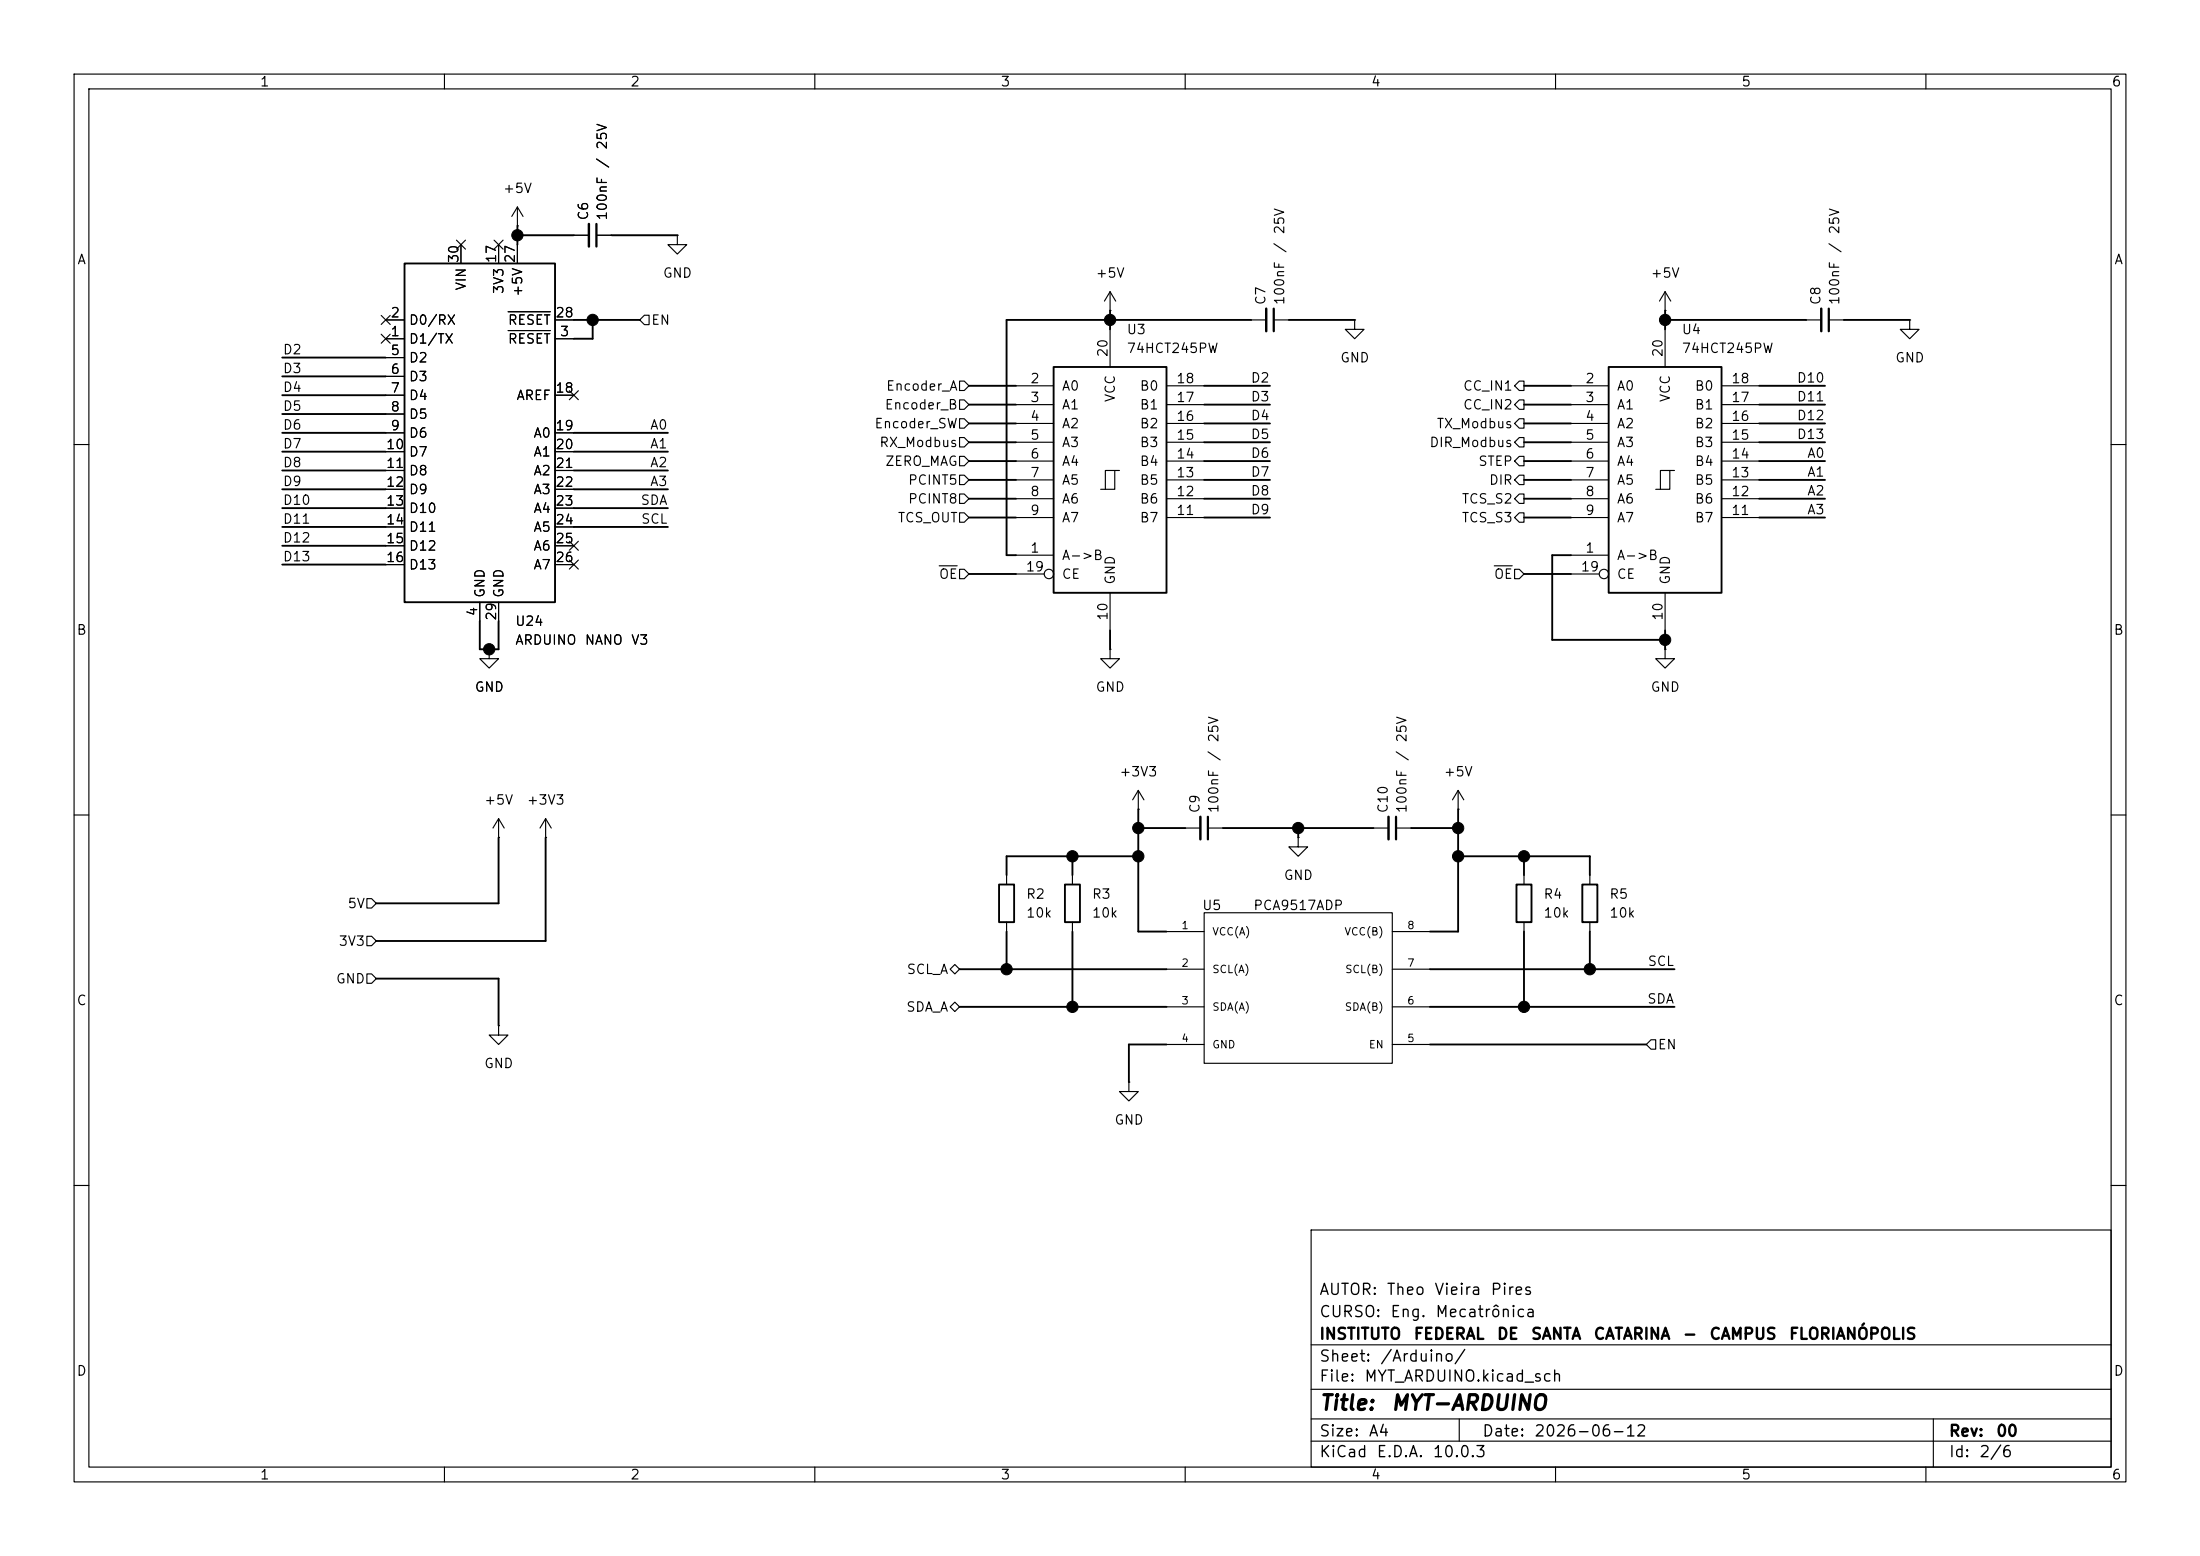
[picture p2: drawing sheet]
<svg xmlns="http://www.w3.org/2000/svg" width="297mm" height="210mm" viewBox="0 0 297 210" stroke-linecap="round" stroke-linejoin="round" font-family="sans-serif">
<g fill="none" stroke="#000" stroke-width=".15">
<path d="M10 10h277v190h-277zM12 12h273v186h-273zM60 10v2M110 10v2M160 10v2M210 10v2M260 10v2M61.6 32.4l1.2 1.2M62.2 33v2.6M62.8 32.4l-1.2 1.2M66.7 32.4l1.2 1.2M67.3 33v2.6"/>
<path d="M67.9 32.4l-1.2 1.2M69.8 30.5h.1M69.8 27.9l-.7 1.3M69.8 27.9l.8 1.3M69.8 27.9v2.6M69.8 33v2.6M77.5 31.8h2M80.5 31.8h2M91.4 31.8v1.2h1.3l-1.3 1.3-1.2-1.3h1.2M91.4 31.8h.1M149.9 39.4l-.8 1.2M149.9 39.4l.7 1.2"/>
<path d="M149.9 39.4v2.5M224.8 39.4l-.8 1.2M224.8 39.4l.8 1.2M224.8 39.4v2.5M51.5 42.6l1.2 1.2M51.5 45.1l1.2 1.2M52.1 43.2h2.5M52.1 45.7h2.5M52.1 48.3h2.5M52.1 50.8h2.5M52.1 53.3h2.5M52.1 55.9h2.5"/>
<path d="M52.1 58.4h2.5M52.7 42.6l-1.2 1.2M52.7 45.1l-1.2 1.2M68.6 44.6h5.7M68.6 42.1h5.7M74.9 43.2h2.6M74.9 45.7h2.6M74.9 53.3h2.6M74.9 58.4h2.6M76.9 52.7l1.2 1.2M78.1 52.7l-1.2 1.2M87 42.5h.6v1.3h-.6l-.6-.6z"/>
<path d="M129.5 51.4h.7l.6 .7-.6 .6h-.7zM129.5 59.1h.7l.6 .6-.6 .6h-.7zM129.5 56.5h.7l.6 .7-.6 .6h-.7zM129.5 54h.7l.6 .6-.6 .6h-.7zM137.2 52.1h5M137.2 54.6h5M137.2 57.2h5M137.2 59.7h5M149.9 41.9h.1M149.9 44.5v5M157.5 52.1h5.1M157.5 54.6h5.1"/>
<path d="M157.5 57.2h5.1M157.5 59.7h5.1M168.9 43.2h2M172 43.2h2M182.9 43.2v1.3h1.2l-1.2 1.2-1.3-1.2h1.3M182.9 43.2h.1M205.1 51.4h.6v1.3h-.6l-.6-.6zM205.1 54h.6v1.2h-.6l-.6-.6zM205.1 59.1h.6v1.2h-.6l-.6-.6zM205.1 56.5h.6v1.3h-.6l-.6-.6zM212.1 52.1h5.1M212.1 54.6h5.1"/>
<path d="M212.1 57.2h5.1M212.1 59.7h5.1M224.8 41.9h.1M224.8 44.5v5M232.4 52.1h5.1M232.4 54.6h5.1M232.4 57.2h5.1M232.4 59.7h5.1M243.8 43.2h2.1M246.9 43.2h2M257.8 43.2v1.3h1.3l-1.3 1.2-1.3-1.2h1.3M257.8 43.2h.1"/>
<path d="M10 60h2M52.1 61h2.5M52.1 63.5h2.5M52.1 66h2.5M52.1 68.6h2.5M52.1 71.1h2.5M52.1 73.7h2.5M52.1 76.2h2.5M74.9 61h2.6M74.9 63.5h2.6M74.9 66h2.6M74.9 68.6h2.6"/>
<path d="M74.9 71.1h2.6M74.9 73.7h2.6M74.9 76.2h2.6M76.9 75.6l1.2 1.2M76.9 73.1l1.2 1.2M78.1 75.6l-1.2 1.2M78.1 73.1l-1.2 1.2M126.8 76.4h2.4M129.5 61.6h.7l.6 .6-.6 .7h-.7zM129.5 64.1h.7l.6 .7-.6 .6h-.7zM129.5 66.7h.7l.6 .6-.6 .6h-.7zM129.5 76.8h.7l.6 .7-.6 .6h-.7z"/>
<path d="M129.5 69.2h.7l.6 .7-.6 .6h-.7zM137.2 74.9h5M137.2 62.2h5M137.2 64.8h5M137.2 67.3h5M137.2 69.9h5M137.2 77.5h3.8M150.5 63.5h-1.3v2.5M151.1 63.5h-.6v2.5h-1.9M157.5 62.2h5.1M157.5 64.8h5.1M157.5 67.3h5.1"/>
<path d="M157.5 69.9h5.1M201.7 76.4h2.5M204.5 76.8h.6l.6 .7-.6 .6h-.6zM205.1 69.2h.6v1.3h-.6l-.6-.6zM205.1 61.6h.6v1.3h-.6l-.6-.7zM205.1 66.7h.6v1.2h-.6l-.6-.6zM205.1 64.1h.6v1.3h-.6l-.6-.6zM212.1 74.9h5.1M212.1 62.2h5.1M212.1 64.8h5.1M212.1 67.3h5.1M212.1 69.9h5.1"/>
<path d="M212.1 77.5h3.8M225.4 63.5h-1.2v2.5M226.1 63.5h-.7v2.5h-1.9M232.4 62.2h5.1M232.4 64.8h5.1M232.4 67.3h5.1M232.4 69.9h5.1M285 60h2M64.8 81.3v2.5M66 87.6v1.3h1.3l-1.3 1.3-1.2-1.3h1.2M66 87.6h.1M67.3 81.3v2.5"/>
<path d="M149.9 87.6v1.3h1.2l-1.2 1.3-1.3-1.3h1.3M149.9 87.6h.1M149.9 80v5.1M224.8 87.6v1.3h1.3l-1.3 1.3-1.3-1.3h1.3M224.8 87.6h.1M224.8 80v5.1M10 110h2M67.3 113h.1M67.3 110.5l-.8 1.3M67.3 110.5l.8 1.3M67.3 110.5v2.5M73.7 113h.1"/>
<path d="M73.7 110.5l-.8 1.3M73.7 110.5l.7 1.3M73.7 110.5v2.5M135.9 118.1v1.3M144.8 118.1v1.3M153.7 109.2h.1M153.7 106.7l-.8 1.3M153.7 106.7l.7 1.3M153.7 106.7v2.5M160 111.8h2.1M163.1 111.8h2M175.3 113v1.3h1.2l-1.2 1.3-1.3-1.3h1.3"/>
<path d="M175.3 113h.1M185.4 111.8h2.1M188.5 111.8h2M196.8 109.2h.1M196.8 106.7l-.7 1.3M196.8 106.7l.8 1.3M196.8 106.7v2.5M205.7 118.1v1.3M214.6 118.1v1.3M285 110h2M49.5 126.4h.7l.6 .6-.6 .6h-.7zM49.5 131.4h.7l.6 .7-.6 .6h-.7z"/>
<path d="M49.5 121.3h.7l.6 .6-.6 .7h-.7zM67.3 138.4v1.3h1.3l-1.3 1.3-1.3-1.3h1.3M67.3 138.4h.1M128.3 135.9l.6-.6 .6 .6-.6 .6zM128.9 130.2l.6 .6-.6 .6-.6-.6zM135.9 124.5v1.2M144.8 124.5v1.2M157.5 125.7h5.1M157.5 130.8h5.1M157.5 135.9h5.1M162.6 123.2h25.4v20.3h-25.4zM188 125.7h5"/>
<path d="M188 130.8h5M188 135.9h5M205.7 124.5v1.2M214.6 124.5v1.2M152.4 146.1v1.2h1.3l-1.3 1.3-1.3-1.3h1.3M152.4 146.1h.1M157.5 141h5.1M188 141h5M222.9 140.3h.6v1.3h-.6l-.7-.6zM10 160h2M177 166h108v32h-108zM285 160h2"/>
<path d="M60 198v2M110 198v2M160 198v2M177 194.5h108M177 191.5h108M177 187.5h108M177 181.5h108M197 191.5v3M210 198v2M260 198v2M261 191.5v6.5"/>
<circle cx="141.6" cy="77.5" r=".63"/>
<circle cx="216.5" cy="77.5" r=".63"/>
</g>
<path d="M80.5 30.2v3.1M172 41.7v3M246.9 41.7v3M163.1 110.2v3.1M188.5 110.2v3.1" fill="none" stroke="#000" stroke-width=".3"/>
<path d="M79.5 30.2v3.1M170.9 41.7v3M245.9 41.7v3M162.1 110.2v3.1M187.5 110.2v3.1" fill="none" stroke="#000" stroke-width=".33"/>
<g fill="none" stroke="#000" stroke-width=".25">
<path d="M54.6 35.6h20.3v45.7h-20.3zM69.8 31.8h7.7M69.8 30.5v2.5M82.5 31.8h8.9M38.1 58.4h14M38.1 48.3h14M38.1 53.3h14M38.1 50.8h14M38.1 55.9h14M77.5 58.4h12.7M77.5 43.2h8.9M80 43.2v2.5h-2.5"/>
<path d="M130.8 57.2h6.4M130.8 52.1h6.4M130.8 54.6h6.4M130.8 59.7h6.4M142.2 49.5h15.3v30.5h-15.3zM149.9 41.9v2.6M162.6 57.2h8.8M162.6 52.1h8.8M162.6 54.6h8.8M162.6 59.7h8.8M168.9 43.2h-33v31.7h1.3M174 43.2h8.9"/>
<path d="M205.7 57.2h6.4M205.7 52.1h6.4M205.7 54.6h6.4M205.7 59.7h6.4M217.2 49.5h15.2v30.5h-15.2zM224.8 43.2h19M224.8 41.9v2.6M237.5 57.2h8.9M237.5 52.1h8.9M237.5 54.6h8.9M237.5 59.7h8.9M248.9 43.2h8.9"/>
<path d="M38.1 61h14M38.1 68.6h14M38.1 71.1h14M38.1 66h14M38.1 63.5h14M38.1 76.2h14M38.1 73.7h14M77.5 61h12.7M77.5 68.6h12.7M77.5 71.1h12.7M77.5 66h12.7M77.5 63.5h12.7"/>
<path d="M130.8 64.8h6.4M130.8 67.3h6.4M130.8 69.9h6.4M130.8 62.2h6.4M130.8 77.5h6.4M162.6 64.8h8.8M162.6 67.3h8.8M162.6 69.9h8.8M162.6 62.2h8.8M205.7 64.8h6.4M205.7 67.3h6.4M205.7 69.9h6.4"/>
<path d="M205.7 62.2h6.4M205.7 77.5h6.4M212.1 74.9h-2.6v11.5h15.3M237.5 64.8h8.9M237.5 67.3h8.9M237.5 69.9h8.9M237.5 62.2h8.9M64.8 83.8v3.8h2.5v-3.8M149.9 85.1v2.5M224.8 85.1v2.5M67.3 113v8.9h-16.5M73.7 113v14h-22.9"/>
<path d="M134.9 119.4h2v5.1h-2zM143.8 119.4h2v5.1h-2zM144.8 115.6v2.5M153.7 115.6h-17.8v2.5M153.7 111.8h6.3M153.7 109.2v16.5h3.8M165.1 111.8h20.3M175.3 111.8v1.2M190.5 111.8h6.3M196.8 115.6h17.8v2.5M196.8 109.2v16.5h-3.8M204.7 119.4h2.1v5.1h-2.1z"/>
<path d="M205.7 115.6v2.5M213.6 119.4h2v5.1h-2zM50.8 132.1h16.5v6.3M129.5 130.8h28M129.5 135.9h28M135.9 125.7v5.1M144.8 125.7v10.2M193 130.8h33.1M193 135.9h33.1M205.7 125.7v10.2M214.6 125.7v5.1M157.5 141h-5.1v5.1"/>
<path d="M193 141h29.2"/>
</g>
<g fill="#000" stroke="#000" stroke-width=".14">
<circle cx="69.8" cy="31.7" r=".76"/>
<circle cx="80" cy="43.2" r=".76"/>
<circle cx="149.9" cy="43.2" r=".76"/>
<circle cx="224.8" cy="43.2" r=".76"/>
<circle cx="66" cy="87.6" r=".76"/>
<circle cx="224.8" cy="86.4" r=".76"/>
<circle cx="144.8" cy="115.6" r=".76"/>
<circle cx="153.7" cy="115.6" r=".76"/>
<circle cx="153.7" cy="111.8" r=".76"/>
<circle cx="175.3" cy="111.8" r=".76"/>
<circle cx="196.8" cy="115.6" r=".76"/>
<circle cx="196.8" cy="111.8" r=".76"/>
<circle cx="205.7" cy="115.6" r=".76"/>
<circle cx="135.9" cy="130.8" r=".76"/>
<circle cx="144.8" cy="135.9" r=".76"/>
<circle cx="205.7" cy="135.9" r=".76"/>
<circle cx="214.6" cy="130.8" r=".76"/>
</g>
<g font-size="2">
<text x="178" y="190.8">Title:</text>
<text x="187.7" y="190.8">MYT-ARDUINO</text>
</g>
<g font-size="1.5">
<text x="178" y="178.2">CURSO:</text>
<text x="178" y="175.2">AUTOR:</text>
<text x="187.1" y="175.2">Theo</text>
<text x="187.6" y="178.2">Eng.</text>
<text x="193.5" y="175.2">Vieira</text>
<text x="193.7" y="178.2">Mecatrônica</text>
<text x="201.1" y="175.2">Pires</text>
<text x="178" y="184.2">Sheet:</text>
<text x="178" y="181.2">INSTITUTO</text>
<text x="186.2" y="184.2">/Arduino/</text>
<text x="190.7" y="181.2">FEDERAL</text>
<text x="202" y="181.2">DE</text>
<text x="206.6" y="181.2">SANTA</text>
<text x="215" y="181.2">CATARINA</text>
<text x="227.1" y="181.2">-</text>
<text x="230.7" y="181.2">CAMPUS</text>
<text x="241.4" y="181.2">FLORIANÓPOLIS</text>
<text x="178" y="186.9">File:</text>
<text x="184.1" y="186.9">MYT_ARDUINO.kicad_sch</text>
<text x="178" y="197.1">KiCad</text>
<text x="178" y="194.3">Size:</text>
<text x="184.7" y="194.3">A4</text>
<text x="185.7" y="197.1">E.D.A.</text>
<text x="193.3" y="197.1">10.0.3</text>
<text x="200" y="194.3">Date:</text>
<text x="207" y="194.3">2026-06-12</text>
<text x="263" y="194.3">Rev:</text>
<text x="263" y="197.1">Id:</text>
<text x="267.1" y="197.1">2/6</text>
<text x="269.4" y="194.3">00</text>
</g>
<g font-size="1.3">
<text x="35" y="12">1</text>
<text x="85" y="12">2</text>
<text x="135" y="12">3</text>
<text x="185" y="12">4</text>
<text x="235" y="12">5</text>
<text x="285" y="12">6</text>
<text x="82.3" y="22.8" transform="rotate(-90 82.3 22.8)">/</text>
<text x="82.3" y="20.3" transform="rotate(-90 82.3 20.3)">25V</text>
<text x="67.8" y="26.4">+5V</text>
<text x="79.7" y="29.8" transform="rotate(-90 79.7 29.8)">C6</text>
<text x="82.3" y="29.8" transform="rotate(-90 82.3 29.8)">100nF</text>
<text x="10.3" y="36">A</text>
<text x="62.2" y="35.6" transform="rotate(-90 62.2 35.6)">30</text>
<text x="67.3" y="35.6" transform="rotate(-90 67.3 35.6)">17</text>
<text x="69.8" y="35.6" transform="rotate(-90 69.8 35.6)">27</text>
<text x="173.7" y="34.2" transform="rotate(-90 173.7 34.2)">/</text>
<text x="173.7" y="31.7" transform="rotate(-90 173.7 31.7)">25V</text>
<text x="248.6" y="34.2" transform="rotate(-90 248.6 34.2)">/</text>
<text x="248.6" y="31.7" transform="rotate(-90 248.6 31.7)">25V</text>
<text x="285.3" y="36">A</text>
<text x="63.2" y="39.3" transform="rotate(-90 63.2 39.3)">VIN</text>
<text x="68.3" y="39.8" transform="rotate(-90 68.3 39.8)">3V3</text>
<text x="70.8" y="40.1" transform="rotate(-90 70.8 40.1)">+5V</text>
<text x="89.4" y="37.8">GND</text>
<text x="147.8" y="37.8">+5V</text>
<text x="171.2" y="41.3" transform="rotate(-90 171.2 41.3)">C7</text>
<text x="173.7" y="41.3" transform="rotate(-90 173.7 41.3)">100nF</text>
<text x="222.8" y="37.8">+5V</text>
<text x="246.1" y="41.3" transform="rotate(-90 246.1 41.3)">C8</text>
<text x="248.6" y="41.3" transform="rotate(-90 248.6 41.3)">100nF</text>
<text x="52.6" y="45.7">1</text>
<text x="52.6" y="43.2">2</text>
<text x="55.1" y="46.7">D1/TX</text>
<text x="55.1" y="44.2">D0/RX</text>
<text x="68.5" y="46.7">RESET</text>
<text x="68.5" y="44.2">RESET</text>
<text x="74.9" y="43.2">28</text>
<text x="75.5" y="45.7">3</text>
<text x="87.8" y="44.2">EN</text>
<text x="152" y="45.4">U3</text>
<text x="152" y="48">74HCT245PW</text>
<text x="226.9" y="45.4">U4</text>
<text x="226.9" y="48">74HCT245PW</text>
<text x="38.1" y="50.7">D3</text>
<text x="38.1" y="48.1">D2</text>
<text x="38.1" y="53.2">D4</text>
<text x="52.6" y="48.2">5</text>
<text x="52.6" y="50.8">6</text>
<text x="52.6" y="53.3">7</text>
<text x="55.1" y="49.2">D2</text>
<text x="55.1" y="51.8">D3</text>
<text x="74.9" y="53.3">18</text>
<text x="119.5" y="53">Encoder_A</text>
<text x="139" y="52">2</text>
<text x="143.3" y="53">A0</text>
<text x="149.8" y="48.3" transform="rotate(-90 149.8 48.3)">20</text>
<text x="153.8" y="53">B0</text>
<text x="158.7" y="52">18</text>
<text x="168.8" y="51.9">D2</text>
<text x="180.8" y="49.2">GND</text>
<text x="197.4" y="53">CC_IN1</text>
<text x="213.9" y="52">2</text>
<text x="218.2" y="53">A0</text>
<text x="224.8" y="48.3" transform="rotate(-90 224.8 48.3)">20</text>
<text x="228.7" y="53">B0</text>
<text x="233.6" y="52">18</text>
<text x="242.5" y="51.9">D10</text>
<text x="255.8" y="49.2">GND</text>
<text x="38.1" y="58.3">D6</text>
<text x="38.1" y="55.8">D5</text>
<text x="52.6" y="55.9">8</text>
<text x="52.6" y="58.4">9</text>
<text x="55.1" y="54.3">D4</text>
<text x="55.1" y="56.9">D5</text>
<text x="55.1" y="59.4">D6</text>
<text x="69.6" y="54.3">AREF</text>
<text x="71.9" y="59.4">A0</text>
<text x="74.9" y="58.4">19</text>
<text x="87.7" y="58.3">A0</text>
<text x="118" y="58.1">Encoder_SW</text>
<text x="119.3" y="55.6">Encoder_B</text>
<text x="139" y="54.6">3</text>
<text x="139" y="57.1">4</text>
<text x="139" y="59.7">5</text>
<text x="143.3" y="55.6">A1</text>
<text x="143.3" y="58.1">A2</text>
<text x="150.8" y="54.4" transform="rotate(-90 150.8 54.4)">VCC</text>
<text x="153.8" y="58.1">B2</text>
<text x="153.8" y="55.6">B1</text>
<text x="158.7" y="59.7">15</text>
<text x="158.7" y="57.1">16</text>
<text x="158.7" y="54.6">17</text>
<text x="168.8" y="59.6">D5</text>
<text x="168.8" y="57">D4</text>
<text x="168.8" y="54.5">D3</text>
<text x="193.9" y="58.1">TX_Modbus</text>
<text x="197.4" y="55.6">CC_IN2</text>
<text x="213.9" y="54.6">3</text>
<text x="213.9" y="57.1">4</text>
<text x="213.9" y="59.7">5</text>
<text x="218.2" y="55.6">A1</text>
<text x="218.2" y="58.1">A2</text>
<text x="225.8" y="54.4" transform="rotate(-90 225.8 54.4)">VCC</text>
<text x="228.7" y="58.1">B2</text>
<text x="228.7" y="55.6">B1</text>
<text x="233.6" y="59.7">15</text>
<text x="233.6" y="57.1">16</text>
<text x="233.6" y="54.6">17</text>
<text x="242.5" y="54.5">D11</text>
<text x="242.5" y="57">D12</text>
<text x="242.5" y="59.6">D13</text>
<text x="38.1" y="63.4">D8</text>
<text x="38.1" y="65.9">D9</text>
<text x="38.1" y="60.8">D7</text>
<text x="52" y="60.9">10</text>
<text x="52" y="63.5">11</text>
<text x="55.1" y="61.9">D7</text>
<text x="55.1" y="64.5">D8</text>
<text x="71.9" y="61.9">A1</text>
<text x="71.9" y="64.5">A2</text>
<text x="74.9" y="60.9">20</text>
<text x="74.9" y="63.5">21</text>
<text x="87.7" y="60.8">A1</text>
<text x="87.7" y="65.9">A3</text>
<text x="87.7" y="63.4">A2</text>
<text x="118.6" y="60.7">RX_Modbus</text>
<text x="119.4" y="63.2">ZERO_MAG</text>
<text x="122.5" y="65.7">PCINT5</text>
<text x="139" y="62.2">6</text>
<text x="139" y="64.7">7</text>
<text x="143.3" y="60.7">A3</text>
<text x="143.3" y="63.2">A4</text>
<text x="143.3" y="65.7">A5</text>
<text x="153.8" y="65.7">B5</text>
<text x="153.8" y="63.2">B4</text>
<text x="153.8" y="60.7">B3</text>
<text x="158.7" y="64.7">13</text>
<text x="158.7" y="62.2">14</text>
<text x="168.8" y="62.1">D6</text>
<text x="168.8" y="64.6">D7</text>
<text x="192.9" y="60.7">DIR_Modbus</text>
<text x="199.5" y="63.2">STEP</text>
<text x="200.9" y="65.7">DIR</text>
<text x="213.9" y="62.2">6</text>
<text x="213.9" y="64.7">7</text>
<text x="218.2" y="60.7">A3</text>
<text x="218.2" y="63.2">A4</text>
<text x="218.2" y="65.7">A5</text>
<text x="228.7" y="65.7">B5</text>
<text x="228.7" y="63.2">B4</text>
<text x="228.7" y="60.7">B3</text>
<text x="233.6" y="64.7">13</text>
<text x="233.6" y="62.2">14</text>
<text x="243.9" y="64.6">A1</text>
<text x="243.9" y="62.1">A0</text>
<text x="38.1" y="68.5">D10</text>
<text x="38.1" y="71">D11</text>
<text x="52" y="66">12</text>
<text x="52" y="68.6">13</text>
<text x="52" y="71.1">14</text>
<text x="55.1" y="67">D9</text>
<text x="55.1" y="69.6">D10</text>
<text x="71.9" y="67">A3</text>
<text x="71.9" y="69.6">A4</text>
<text x="74.9" y="66">22</text>
<text x="74.9" y="68.6">23</text>
<text x="74.9" y="71.1">24</text>
<text x="86.4" y="68.5">SDA</text>
<text x="86.5" y="71">SCL</text>
<text x="121.1" y="70.8">TCS_OUT</text>
<text x="122.5" y="68.3">PCINT8</text>
<text x="139" y="67.3">8</text>
<text x="139" y="69.8">9</text>
<text x="143.3" y="68.3">A6</text>
<text x="143.3" y="70.8">A7</text>
<text x="153.8" y="70.8">B7</text>
<text x="153.8" y="68.3">B6</text>
<text x="158.7" y="69.8">11</text>
<text x="158.7" y="67.3">12</text>
<text x="168.8" y="69.7">D9</text>
<text x="168.8" y="67.2">D8</text>
<text x="197.2" y="70.8">TCS_S3</text>
<text x="197.2" y="68.3">TCS_S2</text>
<text x="213.9" y="67.3">8</text>
<text x="213.9" y="69.8">9</text>
<text x="218.2" y="68.3">A6</text>
<text x="218.2" y="70.8">A7</text>
<text x="228.7" y="70.8">B7</text>
<text x="228.7" y="68.3">B6</text>
<text x="233.6" y="69.8">11</text>
<text x="233.6" y="67.3">12</text>
<text x="243.9" y="69.7">A3</text>
<text x="243.9" y="67.2">A2</text>
<text x="38.1" y="73.5">D12</text>
<text x="38.1" y="76.1">D13</text>
<text x="52" y="73.6">15</text>
<text x="52" y="76.2">16</text>
<text x="55.1" y="72.1">D11</text>
<text x="55.1" y="74.6">D12</text>
<text x="55.1" y="77.2">D13</text>
<text x="71.9" y="72.1">A5</text>
<text x="71.9" y="74.6">A6</text>
<text x="71.9" y="77.2">A7</text>
<text x="74.9" y="73.6">25</text>
<text x="74.9" y="76.2">26</text>
<text x="138.4" y="77.4">19</text>
<text x="139" y="74.9">1</text>
<text x="143.3" y="75.9">A-&gt;B</text>
<text x="213.3" y="77.4">19</text>
<text x="213.9" y="74.9">1</text>
<text x="218.2" y="75.9">A-&gt;B</text>
<text x="64.7" y="83.3" transform="rotate(-90 64.7 83.3)">4</text>
<text x="65.7" y="80.8" transform="rotate(-90 65.7 80.8)">GND</text>
<text x="67.3" y="83.9" transform="rotate(-90 67.3 83.9)">29</text>
<text x="68.3" y="80.8" transform="rotate(-90 68.3 80.8)">GND</text>
<text x="126.7" y="78.4">OE</text>
<text x="143.3" y="78.4">CE</text>
<text x="149.8" y="83.9" transform="rotate(-90 149.8 83.9)">10</text>
<text x="150.8" y="79" transform="rotate(-90 150.8 79)">GND</text>
<text x="201.6" y="78.4">OE</text>
<text x="218.2" y="78.4">CE</text>
<text x="224.8" y="83.9" transform="rotate(-90 224.8 83.9)">10</text>
<text x="225.8" y="79" transform="rotate(-90 225.8 79)">GND</text>
<text x="10.3" y="86">B</text>
<text x="69.5" y="84.8">U24</text>
<text x="69.5" y="87.3">ARDUINO</text>
<text x="78.9" y="87.3">NANO</text>
<text x="85.1" y="87.3">V3</text>
<text x="285.3" y="86">B</text>
<text x="64" y="93.7">GND</text>
<text x="147.8" y="93.7">GND</text>
<text x="222.8" y="93.7">GND</text>
<text x="164.8" y="100.3" transform="rotate(-90 164.8 100.3)">25V</text>
<text x="190.2" y="100.3" transform="rotate(-90 190.2 100.3)">25V</text>
<text x="151" y="105.1">+3V3</text>
<text x="164.8" y="102.8" transform="rotate(-90 164.8 102.8)">/</text>
<text x="190.2" y="102.8" transform="rotate(-90 190.2 102.8)">/</text>
<text x="194.8" y="105.1">+5V</text>
<text x="65.3" y="108.9">+5V</text>
<text x="71" y="108.9">+3V3</text>
<text x="162.3" y="109.8" transform="rotate(-90 162.3 109.8)">C9</text>
<text x="164.8" y="109.8" transform="rotate(-90 164.8 109.8)">100nF</text>
<text x="187.7" y="109.8" transform="rotate(-90 187.7 109.8)">C10</text>
<text x="190.2" y="109.8" transform="rotate(-90 190.2 109.8)">100nF</text>
<text x="173.2" y="119.1">GND</text>
<text x="46.8" y="122.9">5V</text>
<text x="138.4" y="121.6">R2</text>
<text x="138.4" y="124.2">10k</text>
<text x="147.3" y="121.6">R3</text>
<text x="147.3" y="124.2">10k</text>
<text x="162.2" y="123.1">U5</text>
<text x="169.1" y="123.1">PCA9517ADP</text>
<text x="208.3" y="121.6">R4</text>
<text x="208.3" y="124.2">10k</text>
<text x="217.2" y="121.6">R5</text>
<text x="217.2" y="124.2">10k</text>
<text x="45.6" y="128">3V3</text>
<text x="122.3" y="131.8">SCL_A</text>
<text x="222.3" y="130.7">SCL</text>
<text x="10.3" y="136">C</text>
<text x="45.3" y="133.1">GND</text>
<text x="122.3" y="136.9">SDA_A</text>
<text x="222.3" y="135.8">SDA</text>
<text x="285.3" y="136">C</text>
<text x="223.7" y="141.9">EN</text>
<text x="65.3" y="144.5">GND</text>
<text x="150.4" y="152.1">GND</text>
<text x="10.3" y="186">D</text>
<text x="285.3" y="186">D</text>
<text x="35" y="200">1</text>
<text x="85" y="200">2</text>
<text x="135" y="200">3</text>
<text x="185" y="200">4</text>
<text x="235" y="200">5</text>
<text x="285" y="200">6</text>
</g>
<g font-size="1">
<text x="159.4" y="125.7">1</text>
<text x="189.9" y="125.7">8</text>
<text x="159.4" y="130.7">2</text>
<text x="163.6" y="126.5">VCC(A)</text>
<text x="163.6" y="131.6">SCL(A)</text>
<text x="181.4" y="126.5">VCC(B)</text>
<text x="181.5" y="131.6">SCL(B)</text>
<text x="189.9" y="130.7">7</text>
<text x="159.4" y="135.8">3</text>
<text x="163.6" y="136.7">SDA(A)</text>
<text x="181.5" y="136.7">SDA(B)</text>
<text x="189.9" y="135.8">6</text>
<text x="159.4" y="140.9">4</text>
<text x="163.6" y="141.7">GND</text>
<text x="184.7" y="141.7">EN</text>
<text x="189.9" y="140.9">5</text>
</g>
</svg>
